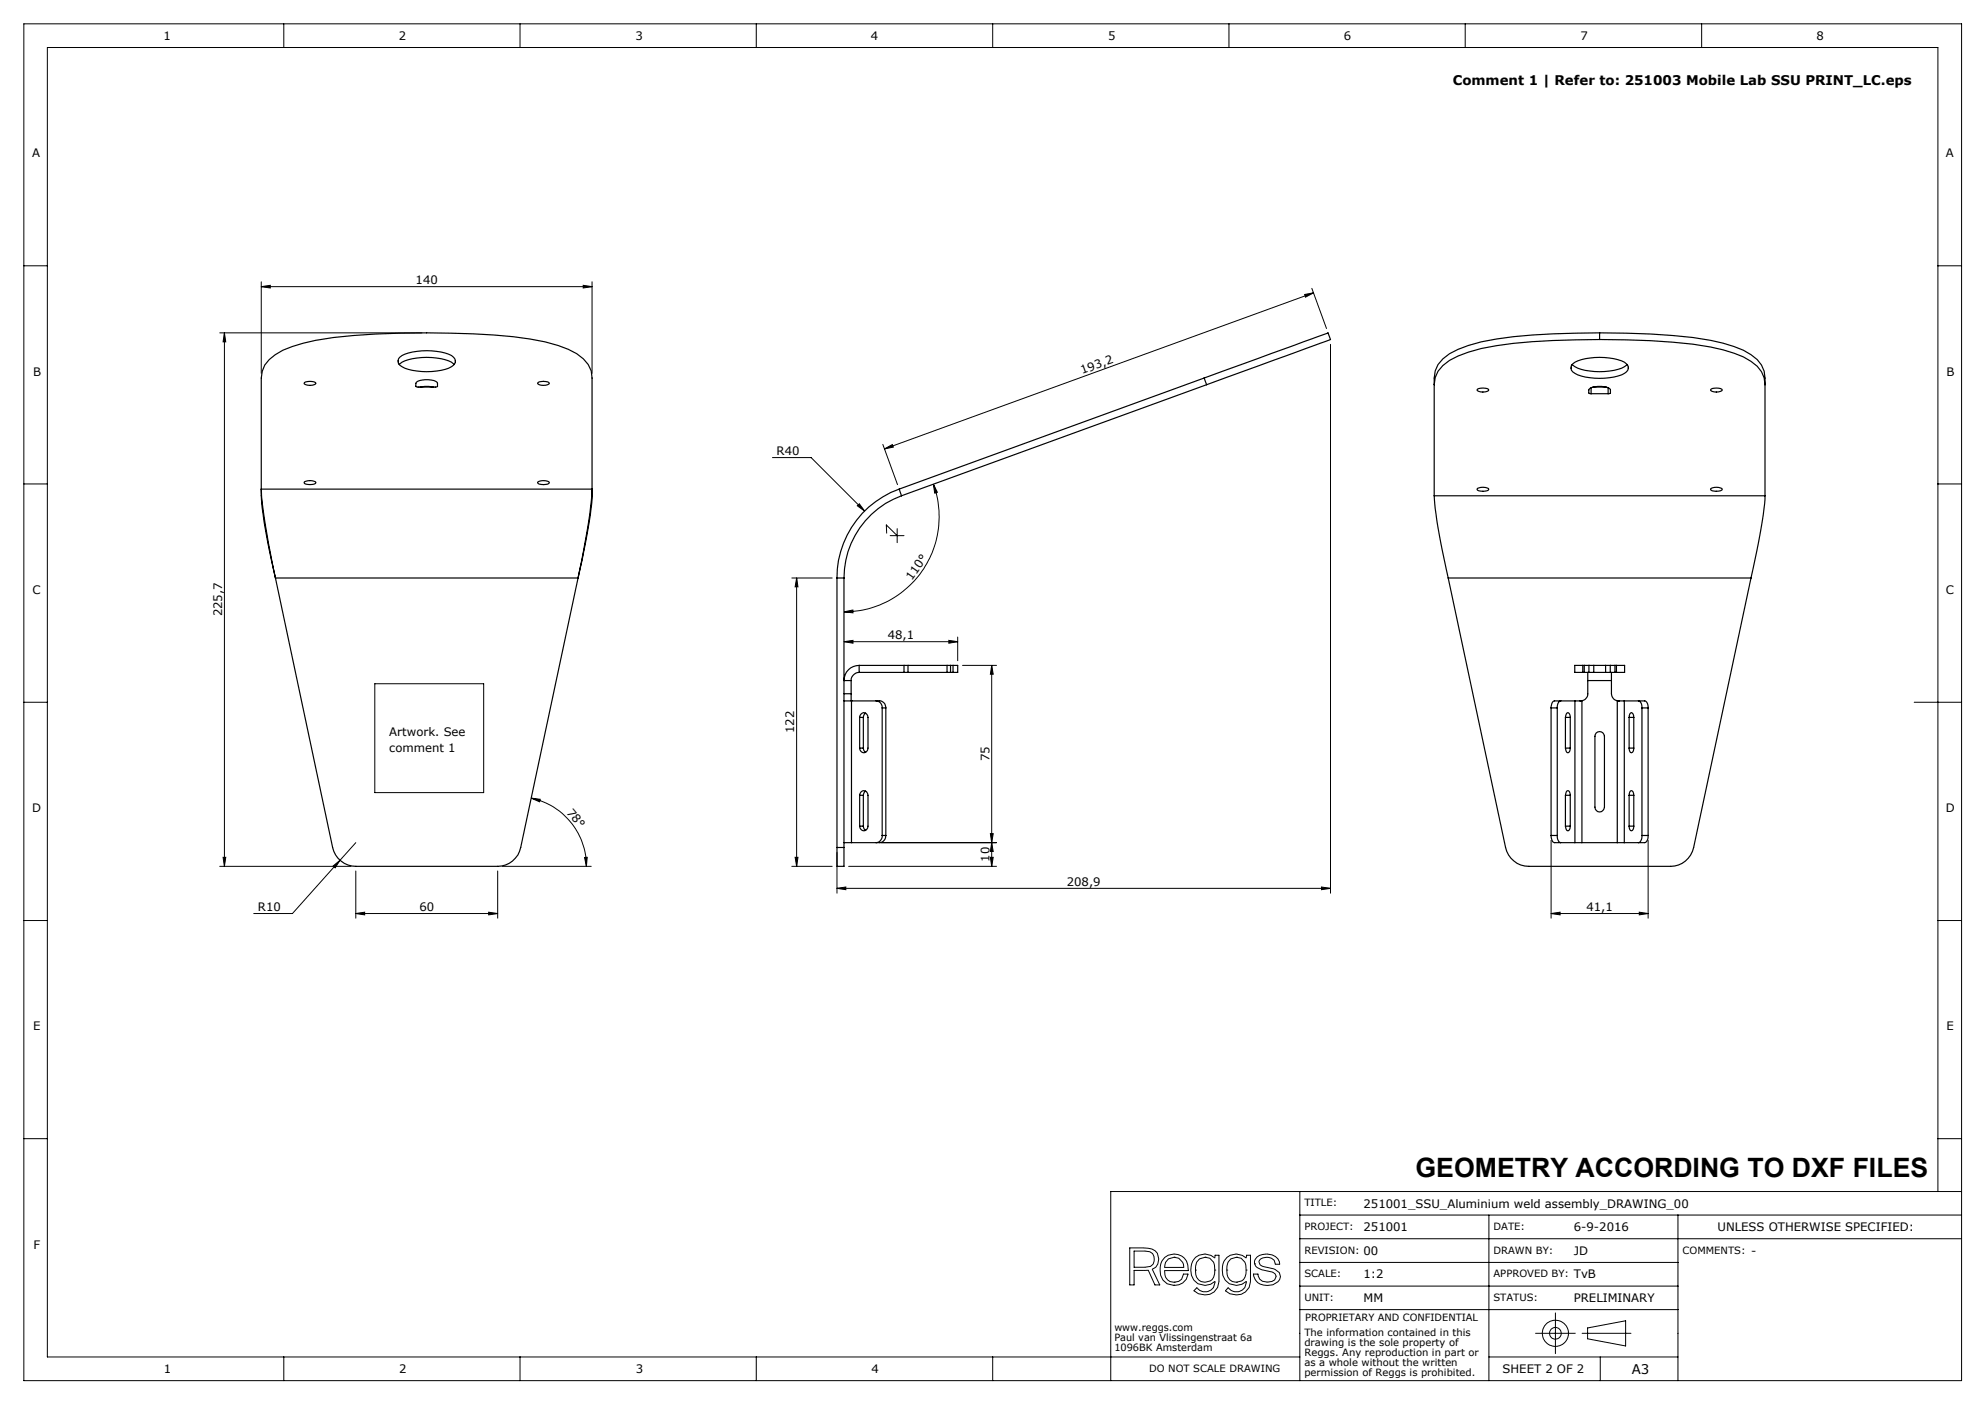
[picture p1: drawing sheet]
<svg xmlns="http://www.w3.org/2000/svg" width="420mm" height="297mm" viewBox="0 0 420 297" stroke-linecap="round" stroke-linejoin="round" font-family="sans-serif">
<g fill="none" stroke="#000" stroke-width=".21">
<path d="M5 5h410v287.1h-410zM60 5v5.1M110 5v5.1M160 5v5.1M210 5v5.1M260 5v5.1M310 5v5.1M360 5v5.1M5 56.2h5M55.3 59.6v19.4M125.3 59.6v19.4M410 56.2h5"/>
<path d="M46.5 70.4h42.8M47.5 70.4l.3 1.9h-.6zM47.5 70.4v112.9M55.3 60.6l1.9-.2v.5zM55.3 60.6h70M123.4 60.4l1.9 .2-1.9 .3zM276 62.3l1.9-.4-1.7 1zM277.6 61l3.1 8.5M277.9 61.9l-90.8 33.1M281.5 72.8v116.1M163.4 96.8h8.2l11.4 11.3M186.8 94l3.1 8.5"/>
<path d="M187.1 95l1.7-1 .2 .6zM5 102.4h5M181.4 107l.4-.4 1.2 1.5zM187.6 112.8l-.1-1.7 2.3 2.2M188.3 113.3h3M189.8 111.8v3M197.5 102.4l.8 1.7-.5 .2zM197.5 102.4a20.1 20.1 0 0 1-18.9 27M410 102.4h5M167.5 122.3h8.6M168.6 122.3l.2 1.8h-.6zM168.6 122.3v61"/>
<path d="M178.6 129.4l1.8-.4 .1 .6zM178.6 135.7l1.9-.2v.6zM178.6 135.7h24M200.8 135.5l1.8 .2-1.8 .4zM202.6 134.8v5M5 148.6h5M79.3 144.6h23v23.1h-23zM203.7 140.8h7.2M209.8 140.8l.3 1.8h-.6zM209.8 140.8v42.5M405 148.6h10M75.3 178.3l-13.4 14.9h-8.2"/>
<path d="M112.4 168.8l1.9 .3-.1 .5zM112.4 168.8a14.7 14.7 0 0 1 11.7 14.5M186.4 178.3h24.5M209.5 176.4h.6l-.3 1.9zM209.8 178.3l.3 1.8h-.6zM328.2 177.8v16.4M348.7 177.8v16.4M5 194.7h5M46.5 183.3h27.8M47.2 181.4h.6l-.3 1.9zM70.5 183.2l1.4-1.2-1 1.6zM75.3 193.2l1.9-.2v.5z"/>
<path d="M75.3 193.2h30M75.3 184.3v9.9M103.4 193l1.9 .2-1.9 .3zM105.3 184.3v9.9M106.3 183.3h18.8M123.7 181.4h.5l-.1 1.9zM167.5 183.3h8.6M168.2 181.4h.6l-.2 1.9zM177.1 187.9l1.9-.3v.6zM177.1 180.3v8.6M177.1 187.9h104.4M179.6 183.3h31.3"/>
<path d="M209.5 181.4h.6l-.3 1.9zM279.6 187.6l1.9 .3-1.9 .3zM328.2 193.2l1.9-.2v.5zM328.2 193.2h20.5M346.9 193l1.8 .2-1.8 .3zM410 194.7h5M5 240.9h5M275 252.1v40M275 257h140M315 257v35.1M355 257v35.1M410 252.1v-242h-400v277h265"/>
<path d="M410 240.9h5M415 252.1h-180v40M239 264h2.9a3.1 3.1 0 0 1 3 1.1 2.35 2.35 0 0 1-1.1 3.4l1.6 3.3h-1l-1.4-3.1h-3v3.1h-1zM240 264.7l3.3 .1a1.81 1.81 0 0 1 .1 3.1l-1.1 .2h-2.3zM246.5 266a3 3 0 0 1 3.4-.4 3 3 0 0 1 1.5 3.2h-5a2.03 2.03 0 0 0 1.6 2.4 2.03 2.03 0 0 0 2.4-1.7h1a2.98 2.98 0 0 1-3.4 2.4 2.98 2.98 0 0 1-2.5-3.2 3.3 3.3 0 0 1 1-2.7zM247.2 266.3l1.2-.3a2.04 2.04 0 0 1 2.1 2.1h-4.1l.2-1.1zM248.4 271.8h.1M248.4 271.2h.1M248.4 266h.1M252.9 266a3.1 3.1 0 0 1 4.1 .1l.1-.6h.8v5.6a3.1 3.1 0 0 1-2 2.7 3.1 3.1 0 0 1-3.3-.8l.6-.6a2.2 2.2 0 0 0 3.6 0l.3-1.3a3.1 3.1 0 0 1-3.8 .4 3.1 3.1 0 0 1-1.3-3.6l.4-1.2zM252.9 268.7a2.1 2.1 0 0 0 2.1 2.5 2.1 2.1 0 0 0 2-2.5M252.9 268.7h.1"/>
<path d="M255 266a2.19 2.19 0 0 0-2.1 2.7M255 266a2.19 2.19 0 0 1 2 2.7M255 266h.1M257 268.7h.1M259.6 268.7a2.14 2.14 0 0 0 2 2.5M259.6 268.7h.1M259.6 266a3.1 3.1 0 0 1 4.1 .1l.1-.6h.8v5.6a3.1 3.1 0 0 1-2 2.7 3.1 3.1 0 0 1-3.3-.8l.6-.6a2.14 2.14 0 0 0 2.4 .7 2.14 2.14 0 0 0 1.4-2 2.97 2.97 0 0 1-3.4 .6 2.97 2.97 0 0 1-1.7-3 3.3 3.3 0 0 1 1-2.7zM261.6 266a2.19 2.19 0 0 0-2 2.7M261.6 266a2.19 2.19 0 0 1 2.1 2.7M261.6 271.2h.1M261.6 266h.1M263.7 268.7a2.14 2.14 0 0 1-2.1 2.5"/>
<path d="M263.7 268.7h.1M265.5 267.4h.1M266 265.9a3.5 3.5 0 0 1 4.4 .4l.3 .6 .1 .5h-1a1.81 1.81 0 0 0-2.6-1.3l-.5 .2-.3 .6a1.13 1.13 0 0 0 1.2 1.1l.5 .1a4 4 0 0 1 2.6 1.1l.2 .8a2.8 2.8 0 0 1-3.5 1.8 2.46 2.46 0 0 1-2.2-2.3h1a1.73 1.73 0 0 0 2.1 1.7l.8-.1 .6-.3 .3-.8a1.13 1.13 0 0 0-1.1-1l-1.7-.4a2.09 2.09 0 0 1-1.7-1.2v-.8zM275 267h80M275 277h80M275 272.1h80M329.1 277.7v8.6M415 262h-140M60 287.1v5M110 287.1v5M160 287.1v5M210 287.1v5"/>
<path d="M315 287.1h40M324.9 282h8.4M334.8 282h10.3M335.9 280.9l8.1-1.5v5.3l-8.1-1.5zM338.6 287.1v5"/>
<circle cx="329.1" cy="282" r="1.23"/>
<circle cx="329.1" cy="282" r="2.76"/>
</g>
<g fill="#000">
<path d="M276 62.3l1.9-.4-1.7 1zM187.1 95l1.7-1 .2 .6z"/>
<path d="M178.6 129.4l1.8-.4 .1 .6zM197.5 102.4l.8 1.7-.5 .2z"/>
<path d="M178.6 135.7l1.9-.2v.6zM200.8 135.5l1.8 .2-1.8 .4zM177.1 187.9l1.9-.3v.6zM279.6 187.6l1.9 .3-1.9 .3zM55.3 60.6l1.9-.2v.5zM123.4 60.4l1.9 .2-1.9 .3z"/>
<path d="M123.7 181.4h.5l-.1 1.9zM112.4 168.8l1.9 .3-.1 .5z"/>
<path d="M168.2 181.4h.6l-.2 1.9zM168.6 122.3l.2 1.8h-.6z"/>
<path d="M209.5 181.4h.6l-.3 1.9zM209.8 178.3l.3 1.8h-.6zM209.5 176.4h.6l-.3 1.9zM209.8 140.8l.3 1.8h-.6zM47.2 181.4h.6l-.3 1.9zM47.5 70.4l.3 1.9h-.6z"/>
<path d="M328.2 193.2l1.9-.2v.5zM346.9 193l1.8 .2-1.8 .3zM181.4 107l1.6 1.1-1.2-1.5zM75.3 193.2l1.9-.2v.5zM103.4 193l1.9 .2-1.9 .3zM70.5 183.2l.4 .4 1-1.6z"/>
</g>
<g fill="none" stroke="#000" stroke-width=".25">
<path d="M84.5 77.1a5.9 5.9 0 0 1 3.7-1.4 13.7 13.7 0 0 1 7.3 .9l.6 .5M84.6 75.6a11.2 11.2 0 0 1 7.8-1.3l.9 .2a4.5 4.5 0 0 1 2.9 1.4 1.21 1.21 0 0 1-.7 1.7 13.5 13.5 0 0 1-10.4 0 1.22 1.22 0 0 1-.5-2zM254.8 80l26.2-9.6 .5 1.4-26.2 9.6M254.8 80l-64.5 23.5M254.8 80l.5 1.4M332.6 77.1l.2 .2a11 11 0 0 0 7.7 1.2 5.7 5.7 0 0 0 3.8-1.4M332.8 77a11 11 0 0 1 7.7-1.3l1 .2a4.7 4.7 0 0 1 2.9 1.4 1.25 1.25 0 0 1-.7 1.7 13.5 13.5 0 0 1-10.5 0 1.22 1.22 0 0 1-.4-2zM338.5 70.4a143.2 143.2 0 0 1 23.5 1.6 24.1 24.1 0 0 1 8.5 3 5.7 5.7 0 0 1 3 5v24.9M338.5 71.8a143.2 143.2 0 0 1 23.5 1.6 24.1 24.1 0 0 1 8.5 3 5.7 5.7 0 0 1 3 5M338.5 70.4a124.5 124.5 0 0 0-25.1 1.9 18.2 18.2 0 0 0-8.1 3.6l-1 1.2-.6 1.4-.2 1.5v24.9M338.5 71.8a124.5 124.5 0 0 0-25.1 1.9 18.2 18.2 0 0 0-8.1 3.6l-1 1.2-.6 1.4-.2 1.5M338.5 70.4v1.4"/>
<path d="M64.4 80.9l1.2-.2a1.25 1.25 0 0 1 1.3 .4 2.06 2.06 0 0 1-2.6 0zM88.1 80.9a4.5 4.5 0 0 1 4.4 0l.1 .8-.3 .2-4.2-.1-.1-.1zM88.9 81.9l1.1-.2 1.7 .2M113.8 80.9l1.2-.2a1.16 1.16 0 0 1 1.2 .4 2.06 2.06 0 0 1-2.5 0zM255.3 81.4l-64.6 23.5M312.6 82.3l1.2-.2a1.13 1.13 0 0 1 1.2 .4 2.01 2.01 0 0 1-2.5 0zM336.7 83.3l-.5-.2v-.6a2.56 2.56 0 0 1 2.6-.8 2.17 2.17 0 0 1 1.9 .8v.6l-.4 .2M336.7 83.3h3.6M336.7 82v1.3M337 81.9h2.9M340.3 82v1.3M362 82.3l1.1-.2a1.25 1.25 0 0 1 1.3 .4 2.06 2.06 0 0 1-2.5 0z"/>
<path d="M64.4 101.9l1.2-.2a1.48 1.48 0 0 1 1.3 .4 2.06 2.06 0 0 1-2.6 0zM113.8 101.9l1.2-.2a1.34 1.34 0 0 1 1.2 .4 2.06 2.06 0 0 1-2.5 0zM190.3 103.5a20 20 0 0 0-13.2 18.8M190.3 103.5l.4 1.4M190.7 104.9a18.5 18.5 0 0 0-12.1 17.4M303.5 104.9a109.4 109.4 0 0 0 2.9 17.4M303.5 104.9h70M312.6 103.3l1.2-.2a1.32 1.32 0 0 1 1.2 .4 2.01 2.01 0 0 1-2.5 0zM362 103.3l1.1-.2a1.48 1.48 0 0 1 1.3 .4 2.06 2.06 0 0 1-2.5 0zM373.5 104.9a109.4 109.4 0 0 1-3 17.4M58.3 122.3l12.1 57a5.1 5.1 0 0 0 4.9 4h30a5 5 0 0 0 4.9-4l12.1-57M58.3 122.3l-1.8-9.1a69.8 69.8 0 0 1-1.2-9.7h70v.7a139.1 139.1 0 0 1-3 18.1"/>
<path d="M58.3 122.3a105.3 105.3 0 0 1-3-17.4v-24.9a5.7 5.7 0 0 1 2.9-5 24.1 24.1 0 0 1 8.6-3 162.2 162.2 0 0 1 33.4-1.4 74.6 74.6 0 0 1 17.9 2.5 11.3 11.3 0 0 1 6.4 4l.6 1.4 .2 1.5v24.9a109.4 109.4 0 0 1-3 17.4M58.3 122.3h64M177.1 122.3h1.5M177.1 122.3v57M178.6 122.3v57M306.4 122.3l12.2 57a5.1 5.1 0 0 0 4.9 4h30a5 5 0 0 0 4.9-4l12.1-57M306.4 122.3h64.1M178.6 146.8h1.5M178.6 148.2l1.6 .1M180.1 148.2h.1M180.1 146.8v1.4M180.1 144v2.8"/>
<path d="M180.2 148.3h5.9a1.39 1.39 0 0 1 1.3 1.5M180.2 148.3v30M181.8 142.2a1.75 1.75 0 0 0-1.7 1.8M181.8 140.8a3.2 3.2 0 0 0-3.2 3.2h1.5M181.8 142.2h9.5M181.8 140.8h9.5M181.8 140.8v1.4M181.9 151.8a.89 .89 0 0 1 .9-1.1 .89 .89 0 0 1 .9 1.1v6.5a.89 .89 0 0 1-.9 .9 .89 .89 0 0 1-.9-.9M181.9 151.8h.8M181.9 158.3h.8M181.9 151.8v6.5M182.7 158.3v.3l.5 .6"/>
<path d="M182.7 151.8v6.5M183.2 150.8l-.5 .6v.4M185.4 148.3a1.34 1.34 0 0 1 1.3 1.5M186.7 149.8h.7M186.7 149.8v26.9M187.4 149.8v26.9M191.3 142.2h.8M191.3 140.8h.8M191.3 140.8v1.4M192.1 142.2h8.3M192.1 140.8h8.3M192.1 140.8v1.4"/>
<path d="M200.4 142.2h.7M200.4 140.8h.7M200.4 140.8v1.4M201.1 140.8v1.4M201.1 142.2h.5M201.1 140.8h.5M201.6 140.8h1v1.4h-1M201.6 140.8v1.4M328.2 149.8h1.3M328.2 149.8v26.9M329.5 149.8v26.9M330.2 148.3a1.29 1.29 0 0 0-.7 1.5"/>
<path d="M331.2 151.8a1.03 1.03 0 0 1 .6-1.1 .95 .95 0 0 1 .4 1.1M331.2 158.3a.71 .71 0 0 0 .7 .9l.3-.9M331.2 151.8v6.5M331.2 151.8h1M331.2 158.3h1M332.2 151.8v6.5M333.2 148.3h-4.3a1.29 1.29 0 0 0-.7 1.5M333.2 148.3v30M334.7 148.2l-1.5 .1M334.7 148.2v30.1M334.7 148.2l-.4 .1M334.9 140.8h.3"/>
<path d="M334.9 142.2h.3M334.9 140.8h-1.7v1.4h1.7M334.9 140.8v1.4M335.2 142.2h1M335.2 140.8h1M335.2 140.8v1.4M336 142.2v1.8M336 144v2.8a1.54 1.54 0 0 1-1.3 1.4M336 144h5M336.2 140.8h1M336.2 142.2h1M336.2 140.8v1.4"/>
<path d="M337.2 140.8h2.5M337.2 142.2h2.5M337.2 140.8v1.4M337.7 155a1.02 1.02 0 0 1 1.1-.2 1.02 1.02 0 0 1 .7 .9v15a1.01 1.01 0 0 1-1 1.1 1.01 1.01 0 0 1-1-1.1v-15zM339.7 140.8h1M339.7 142.2h1M339.7 140.8v1.4M340.7 140.8h1M340.7 142.2h1M340.7 140.8v1.4M341 142.2v1.8M341 144v2.8a1.54 1.54 0 0 0 1.2 1.4"/>
<path d="M341.7 140.8h.3M341.7 142.2h.3M341.7 140.8v1.4M342 140.8h1.7v1.4h-1.7M342 140.8v1.4M342.2 148.2l1.5 .1M342.2 148.2v30.1M342.2 148.2l.5 .1M343.7 148.3h4.3a1.29 1.29 0 0 1 .7 1.5M343.7 148.3v30M344.7 151.8a.95 .95 0 0 1 .5-1.1 .95 .95 0 0 1 .5 1.1M344.7 158.3a.86 .86 0 0 0 .5 .9 .86 .86 0 0 0 .5-.9"/>
<path d="M344.7 151.8v6.5M344.7 151.8h1M344.7 158.3h1M345.7 151.8v6.5M346.7 148.3a1.29 1.29 0 0 1 .7 1.5M347.4 149.8h1.3M347.4 149.8v26.9M348.7 149.8v26.9M177.1 179.3v4h1.5v-4M177.1 179.3h1.5M178.6 178.3h1.6M181.9 168.2a.89 .89 0 0 1 .9-1 .89 .89 0 0 1 .9 1v6.6a.89 .89 0 0 1-.9 1 .89 .89 0 0 1-.9-1"/>
<path d="M181.9 168.2h.8M181.9 174.8h.8M181.9 168.2v6.6M182.7 174.8l.2 .7 .3 .1M182.7 168.2v6.6M183.2 167.4l-.3 .1-.2 .7M186.7 176.7a1.4 1.4 0 0 1-1.3 1.6M186.7 176.7h.7M187.4 176.7a1.46 1.46 0 0 1-1.3 1.6h-5.9M328.2 176.7a1.38 1.38 0 0 0 .7 1.6h4.3M328.2 176.7h1.3M329.5 176.7a1.38 1.38 0 0 0 .7 1.6"/>
<path d="M331.2 174.8a.71 .71 0 0 0 .7 .9l.3-.9M331.2 168.2a.71 .71 0 0 1 .7-.9l.3 .9M331.2 168.2v6.6M331.2 168.2h1M331.2 174.8h1M332.2 168.2v6.6M333.2 178.3h1.5M334.7 178.3h7.5M342.2 178.3h1.5M344.7 174.8a.86 .86 0 0 0 .5 1 .86 .86 0 0 0 .5-1M344.7 168.2a.68 .68 0 0 1 .7-.9l.3 .9M344.7 168.2v6.6"/>
<path d="M344.7 168.2h1M344.7 174.8h1M345.7 168.2v6.6M347.4 176.7a1.38 1.38 0 0 1-.7 1.6M347.4 176.7h1.3M348.7 176.7a1.38 1.38 0 0 1-.7 1.6h-4.3"/>
</g>
<text font-size="5.6" x="299.5" y="248.9">GEOMETRY ACCORDING TO DXF FILES</text>
<g font-size="2.8">
<text x="307.4" y="18.1">Comment 1 | Refer to: 251003 Mobile Lab SSU PRINT_LC.eps</text>
<text x="345.2" y="290.7">A3</text>
</g>
<g font-size="2.5">
<text x="34.6" y="8.4">1</text>
<text x="84.4" y="8.4">2</text>
<text x="134.4" y="8.4">3</text>
<text x="184.3" y="8.4">4</text>
<text x="234.4" y="8.4">5</text>
<text x="284.3" y="8.4">6</text>
<text x="334.4" y="8.4">7</text>
<text x="384.3" y="8.4">8</text>
<text x="6.8" y="33.3">A</text>
<text x="411.7" y="33.3">A</text>
<text x="87.9" y="60.1">140</text>
<text x="7" y="79.5">B</text>
<text x="229" y="79.2" transform="rotate(-20 229 79.2)">193,2</text>
<text x="411.8" y="79.4">B</text>
<text x="164.3" y="96.2">R40</text>
<text x="6.9" y="125.6">C</text>
<text x="192.9" y="123" transform="rotate(-55 192.9 123)">110°</text>
<text x="411.7" y="125.6">C</text>
<text x="47" y="130.4" transform="rotate(-90 47 130.4)">225,7</text>
<text x="187.8" y="135.2">48,1</text>
<text x="82.4" y="155.6">Artwork. See</text>
<text x="168" y="155.1" transform="rotate(-90 168 155.1)">122</text>
<text x="82.4" y="159.1">comment 1</text>
<text x="209.3" y="161.1" transform="rotate(-90 209.3 161.1)">75</text>
<text x="6.8" y="171.8">D</text>
<text x="119.8" y="171.9" transform="rotate(51 119.8 171.9)">78°</text>
<text x="411.7" y="171.9">D</text>
<text x="209.3" y="182.3" transform="rotate(-90 209.3 182.3)">10</text>
<text x="225.7" y="187.4">208,9</text>
<text x="54.6" y="192.7">R10</text>
<text x="88.7" y="192.7">60</text>
<text x="335.7" y="192.7">41,1</text>
<text x="7" y="218">E</text>
<text x="411.8" y="218">E</text>
<text x="288.5" y="255.4">251001_SSU_Aluminium weld assembly_DRAWING_00</text>
<text x="288.5" y="260.4">251001</text>
<text x="333" y="260.4">6-9-2016</text>
<text x="363.4" y="260.4">UNLESS OTHERWISE SPECIFIED:</text>
<text x="7.1" y="264.3">F</text>
<text x="288.5" y="265.4">00</text>
<text x="333" y="265.4">JD</text>
<text x="370.5" y="265.4">-</text>
<text x="288.5" y="275.4">MM</text>
<text x="288.5" y="270.4">1:2</text>
<text x="333" y="270.4">TvB</text>
<text x="333" y="275.4">PRELIMINARY</text>
<text x="34.7" y="290.4">1</text>
<text x="84.4" y="290.4">2</text>
<text x="134.5" y="290.4">3</text>
<text x="184.4" y="290.4">4</text>
<text x="317.9" y="290.4">SHEET 2 OF 2</text>
</g>
<g font-size="2.1">
<text x="276" y="255.2">TITLE:</text>
<text x="276" y="260.2">PROJECT:</text>
<text x="316" y="260.2">DATE:</text>
<text x="276" y="265.2">REVISION:</text>
<text x="316" y="265.2">DRAWN BY:</text>
<text x="356" y="265.2">COMMENTS:</text>
<text x="276" y="270.2">SCALE:</text>
<text x="276" y="275.2">UNIT:</text>
<text x="316" y="275.2">STATUS:</text>
<text x="316" y="270.2">APPROVED BY:</text>
<text x="235.8" y="281.5">www.reggs.com</text>
<text x="276.2" y="279.5">PROPRIETARY AND CONFIDENTIAL</text>
<text x="235.8" y="283.6">Paul van Vlissingenstraat 6a</text>
<text x="235.8" y="285.7">1096BK Amsterdam</text>
<text x="276" y="282.6">The information contained in this</text>
<text x="276" y="284.7">drawing is the sole property of</text>
<text x="276" y="286.8">Reggs. Any reproduction in part or</text>
<text x="243.1" y="290.2">DO NOT SCALE DRAWING</text>
<text x="276" y="289">as a whole without the written</text>
<text x="276" y="291.1">permission of Reggs is prohibited.</text>
</g>
</svg>
